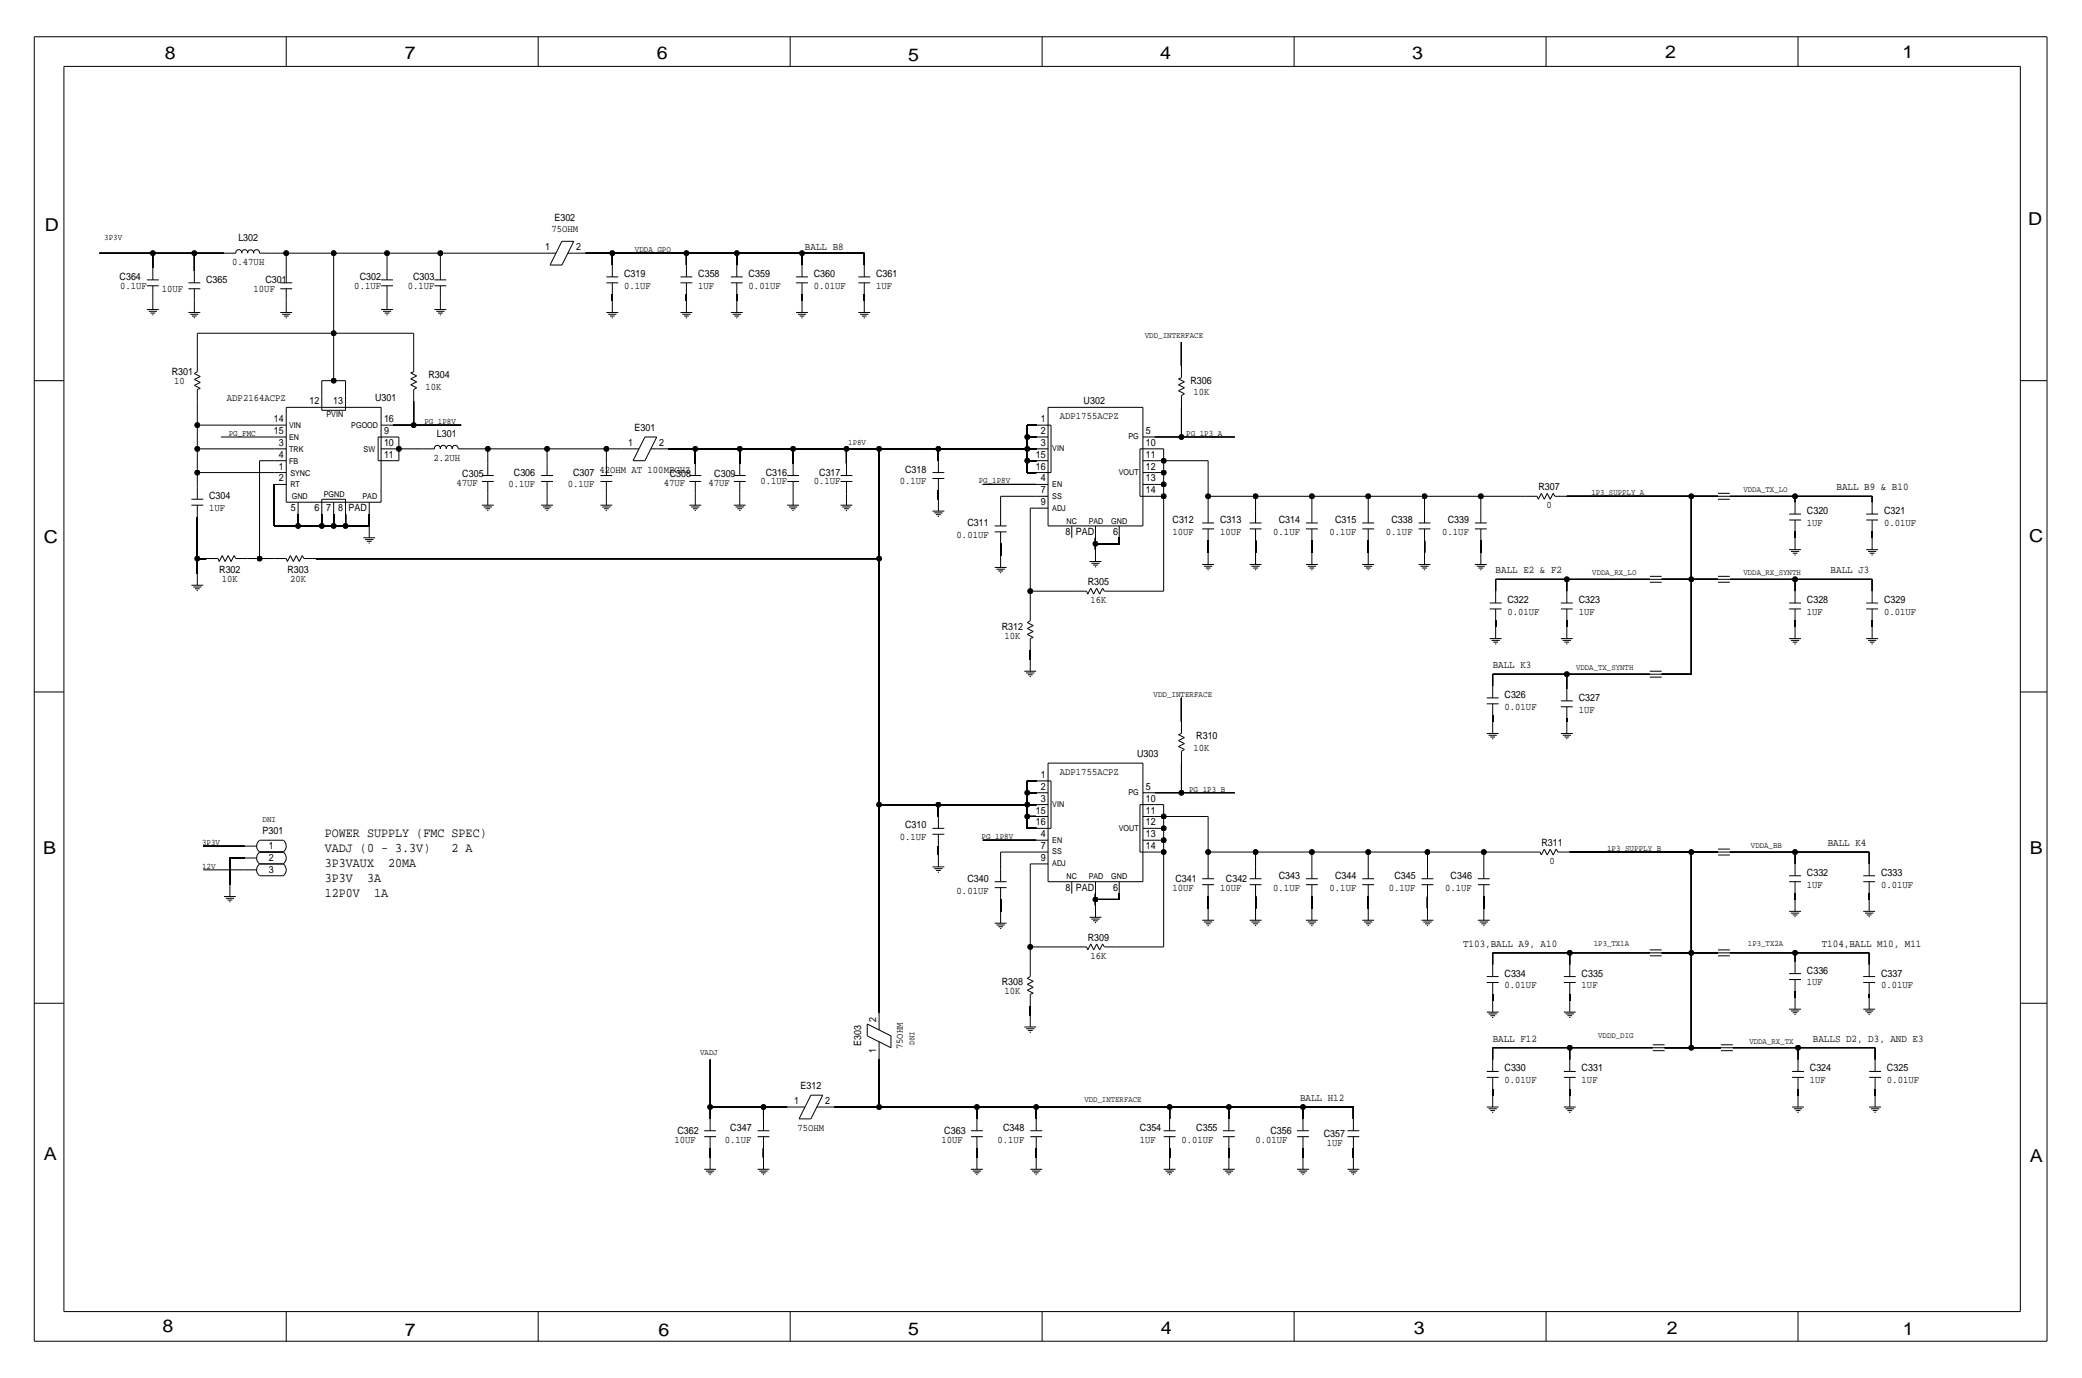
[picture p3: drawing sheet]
<svg xmlns="http://www.w3.org/2000/svg" width="892mm" height="590mm" viewBox="0 0 892 590" stroke-linecap="round" stroke-linejoin="round" font-family="sans-serif">
<!-- layer: Nets -->
<g fill="none" stroke="#000" stroke-width=".43">
<path d="M42.6 108.5h22.9zM65.5 108.5v6.3zM65.5 108.5h17.8zM83.3 108.5v7.6zM83.3 108.5h12.7zM116.3 108.5h6.3zM122.6 108.5v7.6zM122.6 108.5h20.4zM143 108.5h22.8zM143 108.5v34.2zM165.8 108.5v6.3zM165.8 108.5h22.9z"/>
<path d="M188.7 108.5v6.3zM188.7 108.5h41.9zM250.9 108.5h11.4zM262.3 108.5v5zM262.3 108.5h31.8zM294.1 108.5v5zM294.1 108.5h21.6zM315.7 108.5v5zM315.7 108.5h27.9zM343.6 108.5v5zM343.6 108.5h26.7zM370.3 108.5v5z"/>
<path d="M262.3 126.2v2.6zM294.1 126.2v2.6zM315.7 126.2v2.6zM343.6 126.2v2.6zM370.3 126.2v2.6zM84.5 142.7v11.5zM84.5 142.7h58.5zM143 142.8v20.3zM143 142.7h34.2zM177.2 142.8v11.4zM506.2 146.6v10.1zM84.5 172v10.1z"/>
<path d="M137.9 163.1v6.3zM137.9 163.1h5zM143 163.1h5zM148 163.1v6.3zM177.2 172v10.1zM506.2 174.5v12.7zM84.5 182.1h33zM84.5 182.1v10.2zM84.5 192.3v10.1zM84.5 192.3h33.1zM94.7 187.2h22.8zM111.2 197.4v41.9z"/>
<path d="M111.2 197.4h6.4zM168.4 182.1h8.8zM168.4 197.4h2.5zM168.4 192.3h2.5zM168.4 187.2h2.5zM170.9 192.3v5.1zM170.9 192.3h10.1zM170.9 187.2v5.1zM177.2 182.1h20.4zM201.4 192.3h7.6zM209 192.3v6.3zM209 192.3h25.4z"/>
<path d="M234.4 192.3v6.3zM234.4 192.3h25.4zM259.8 192.3v6.3zM259.8 192.3h6.3zM286.5 192.3h11.4zM297.9 192.3v6.3zM297.9 192.3h19zM316.9 192.3v6.3zM316.9 192.3h22.9zM339.8 192.3v6.3zM339.8 192.3h22.9zM362.7 192.3v6.3z"/>
<path d="M362.7 192.3h13.9zM376.6 192.3v47zM376.6 192.3h25.4zM402 192.3v5.1zM402 192.3h38.1zM440.1 187.2h3.8zM440.1 182.1v5.1zM440.1 197.4v5zM440.1 192.3v5.1zM440.1 187.2v5.1zM440.1 182.1h3.8zM440.1 197.4h3.8z"/>
<path d="M440.1 192.3h3.8zM494.7 192.3h3.8zM494.7 187.2h11.5zM494.7 197.4h3.9zM498.6 197.4v5zM498.6 192.3v5.1zM498.6 197.4h19zM506.2 187.2h22.8zM517.6 197.4v15.2zM84.5 202.4v6.4zM84.5 202.4h33.1zM117.6 207.5v17.8z"/>
<path d="M402 210.1v3.8zM421.1 207.5h22.8zM428.7 212.6v7.6zM428.7 212.6h15.2zM440.1 202.4h3.8zM441.4 217.7h2.5zM441.4 217.7v35.5zM494.7 212.6h3.9zM494.7 207.5h3.9zM494.7 202.4h3.9zM498.6 212.6v40.6zM498.6 207.5v5.1z"/>
<path d="M498.6 202.4v5.1zM517.6 212.6v6.3zM517.6 212.6h20.3zM537.9 212.6v6.3zM537.9 212.6h24.1zM562.1 212.6v6.3zM562.1 212.6h24.1zM586.2 212.6v6.3zM586.2 212.6h24.1zM610.3 212.6v6.3zM610.3 212.6h24.1zM634.4 212.6v6.3z"/>
<path d="M634.4 212.6h19.1zM671.3 212.6h53.3zM724.6 212.6v35.6zM724.6 212.6h11.4zM741.1 212.6h28zM769.1 212.6v2.5zM769.1 212.6h33zM802.1 212.6v2.5zM84.5 239.3v6.3zM84.5 221.5v17.8zM84.5 239.3h3.8zM106.1 239.3h5.1z"/>
<path d="M111.2 239.3h6.4zM117.6 225.3h10.1zM127.7 220.2v5.1zM127.7 225.3h10.2zM135.3 239.3h241.3zM137.9 220.2v5.1zM137.9 225.3h5zM143 220.2v5.1zM143 225.3h5zM148 220.2v5.1zM148 225.3h10.2zM158.2 220.2v5.1z"/>
<path d="M376.6 239.3v105.4zM428.7 232.9v5.1zM469.3 232.9v2.6zM469.3 230.4v2.5zM469.3 232.9h10.2zM479.5 230.4v2.5zM517.6 231.6v5.1zM537.9 231.6v5.1zM562.1 231.6v5.1zM586.2 231.6v5.1zM610.3 231.6v5.1zM634.4 231.6v5.1z"/>
<path d="M769.1 227.8v2.6zM802.1 227.8v2.6zM441.4 253.2v7.7zM441.4 253.2h19.1zM478.2 253.2h20.3zM640.8 248.2v5zM640.8 248.2h30.5zM671.3 248.2v5zM671.3 248.2h35.5zM711.9 248.2h12.7zM724.6 248.2v40.6zM724.6 248.2h11.4z"/>
<path d="M741.1 248.2h28zM769.1 248.2v5zM769.1 248.2h33zM802.1 248.2v5zM441.4 278.6v3.8zM640.8 265.9v2.6zM671.3 265.9v2.6zM769.1 265.9v2.6zM802.1 265.9v2.6zM506.2 299v10.1zM639.5 288.8v5.1zM639.5 288.8h31.8z"/>
<path d="M671.3 288.8v6.3zM671.3 288.8h35.5zM711.9 288.8h12.7zM639.5 306.6v2.5zM671.3 307.9v1.2zM440.1 339.6h3.8zM440.1 334.5v5.1zM440.1 339.6v5.1zM440.1 334.5h3.8zM494.7 339.6h11.5zM506.2 326.9v12.7zM506.2 339.6h22.8z"/>
<path d="M376.6 344.7v88.9zM376.6 344.7h25.4zM402 344.7v5.1zM402 344.7h38.1zM421.1 359.9h22.8zM440.1 344.7v5.1zM440.1 349.8v5zM440.1 344.7h3.8zM440.1 349.8h3.8zM440.1 354.8h3.8zM494.7 344.7h3.8zM494.7 349.8h3.9z"/>
<path d="M494.7 354.8h3.9zM494.7 359.9h3.9zM498.6 344.7v5.1zM498.6 349.8h19zM498.6 349.8v5zM498.6 354.8v5.1zM498.6 359.9v5.1zM517.6 349.8v15.2zM87.1 362.5h17.7zM87.1 372.6h17.8zM98.5 367.5v11.5zM98.5 367.5h6.4z"/>
<path d="M402 362.5v3.8zM428.7 365v7.6zM428.7 365h15.2zM441.4 370.1h2.5zM441.4 370.1v35.5zM494.7 365h3.9zM498.6 365v40.6zM517.6 365v6.3zM517.6 365h20.3zM537.9 365v6.3zM537.9 365h24.1zM562.1 365v6.3z"/>
<path d="M562.1 365h24.1zM586.2 365v6.3zM586.2 365h25.4zM611.6 365v6.3zM611.6 365h24.1zM635.7 365v6.3zM635.7 365h19.1zM672.5 365h52.1zM724.6 365v43.2zM724.6 365h11.4zM741.1 365h28zM769.1 365v5.1z"/>
<path d="M769.1 365h31.7zM800.8 365v5.1zM428.7 385.3v5.1zM469.3 385.3v2.6zM469.3 382.8v2.5zM469.3 385.3h10.2zM479.5 382.8v2.5zM517.6 384v5.1zM537.9 384v5.1zM562.1 384v5.1zM586.2 384v5.1zM611.6 384v5.1z"/>
<path d="M635.7 384v5.1zM769.1 382.8v2.5zM800.8 382.8v2.5zM441.4 405.6v7.7zM441.4 405.6h19.1zM478.2 405.6h20.3zM639.5 408.2v5.1zM639.5 408.2h33zM672.5 408.2v5.1zM672.5 408.2h34.3zM711.9 408.2h12.7zM724.6 408.2v40.6z"/>
<path d="M724.6 408.2h11.4zM741.1 408.2h28zM769.1 408.2v3.8zM769.1 408.2h31.7zM800.8 408.2v5.1zM441.4 431v3.8zM639.5 426v2.5zM672.5 426v2.5zM769.1 424.7v2.5zM800.8 426v1.2zM304.2 453.9v20.3zM376.6 453.9v20.3z"/>
<path d="M639.5 448.8v5.1zM639.5 448.8h33zM672.5 448.8v5.1zM672.5 448.8h35.6zM713.2 448.8h11.4zM724.6 448.8h12.7zM742.4 448.8h27.9zM770.3 448.8v5.1zM770.3 448.8h33.1zM803.4 448.8v5.1zM304.2 474.2v5.1zM304.2 474.2h22.9z"/>
<path d="M327.1 474.2v5.1zM327.1 474.2h10.2zM357.6 474.2h19zM376.6 474.2h41.9zM418.5 474.2v5.1zM418.5 474.2h25.4zM443.9 474.2v5.1zM443.9 474.2h57.2zM501.1 474.2v5.1zM501.1 474.2h25.4zM526.5 474.2v5.1zM526.5 474.2h31.7z"/>
<path d="M558.2 474.2v5.1zM558.2 474.2h21.6zM579.8 474.2v5.1zM639.5 466.6v2.5zM672.5 466.6v2.5zM770.3 466.6v2.5zM803.4 466.6v2.5zM304.2 492v3.8zM327.1 492v3.8zM418.5 492v3.8zM443.9 492v3.8zM501.1 492v3.8z"/>
<path d="M526.5 492v3.8zM558.2 492v3.8zM579.8 492v3.8z"/>
</g>
<g fill="#000" stroke="#000" stroke-width=".43">
<circle cx="65.5" cy="108.5" r="1.07"/>
<circle cx="83.3" cy="108.5" r="1.07"/>
<circle cx="122.6" cy="108.5" r="1.07"/>
<circle cx="143" cy="108.5" r="1.07"/>
<circle cx="165.8" cy="108.5" r="1.07"/>
<circle cx="188.7" cy="108.5" r="1.07"/>
<circle cx="262.3" cy="108.5" r="1.07"/>
<circle cx="294.1" cy="108.5" r="1.07"/>
<circle cx="315.7" cy="108.5" r="1.07"/>
<circle cx="343.6" cy="108.5" r="1.07"/>
<circle cx="143" cy="142.7" r="1.07"/>
<circle cx="143" cy="163.1" r="1.07"/>
<circle cx="84.5" cy="182.1" r="1.07"/>
<circle cx="84.5" cy="192.3" r="1.07"/>
<circle cx="170.9" cy="192.3" r="1.07"/>
<circle cx="177.2" cy="182.1" r="1.07"/>
<circle cx="209" cy="192.3" r="1.07"/>
<circle cx="234.4" cy="192.3" r="1.07"/>
<circle cx="259.8" cy="192.3" r="1.07"/>
<circle cx="297.9" cy="192.3" r="1.07"/>
<circle cx="316.9" cy="192.3" r="1.07"/>
<circle cx="339.8" cy="192.3" r="1.07"/>
<circle cx="362.7" cy="192.3" r="1.07"/>
<circle cx="376.6" cy="192.3" r="1.07"/>
<circle cx="402" cy="192.3" r="1.07"/>
<circle cx="440.1" cy="187.2" r="1.07"/>
<circle cx="440.1" cy="197.4" r="1.07"/>
<circle cx="440.1" cy="192.3" r="1.07"/>
<circle cx="498.6" cy="197.4" r="1.07"/>
<circle cx="506.2" cy="187.2" r="1.07"/>
<circle cx="84.5" cy="202.4" r="1.07"/>
<circle cx="498.6" cy="212.6" r="1.07"/>
<circle cx="498.6" cy="202.4" r="1.07"/>
<circle cx="498.6" cy="207.5" r="1.07"/>
<circle cx="517.6" cy="212.6" r="1.07"/>
<circle cx="537.9" cy="212.6" r="1.07"/>
<circle cx="562.1" cy="212.6" r="1.07"/>
<circle cx="586.2" cy="212.6" r="1.07"/>
<circle cx="610.3" cy="212.6" r="1.07"/>
<circle cx="634.4" cy="212.6" r="1.07"/>
<circle cx="724.6" cy="212.6" r="1.07"/>
<circle cx="769.1" cy="212.6" r="1.07"/>
<circle cx="84.5" cy="239.3" r="1.07"/>
<circle cx="111.2" cy="239.3" r="1.07"/>
<circle cx="127.7" cy="225.3" r="1.07"/>
<circle cx="137.9" cy="225.3" r="1.07"/>
<circle cx="143" cy="225.3" r="1.07"/>
<circle cx="148" cy="225.3" r="1.07"/>
<circle cx="376.6" cy="239.3" r="1.07"/>
<circle cx="469.3" cy="232.9" r="1.07"/>
<circle cx="441.4" cy="253.2" r="1.07"/>
<circle cx="671.3" cy="248.2" r="1.07"/>
<circle cx="724.6" cy="248.2" r="1.07"/>
<circle cx="769.1" cy="248.2" r="1.07"/>
<circle cx="671.3" cy="288.8" r="1.07"/>
<circle cx="440.1" cy="339.6" r="1.07"/>
<circle cx="506.2" cy="339.6" r="1.07"/>
<circle cx="376.6" cy="344.7" r="1.07"/>
<circle cx="402" cy="344.7" r="1.07"/>
<circle cx="440.1" cy="349.8" r="1.07"/>
<circle cx="440.1" cy="344.7" r="1.07"/>
<circle cx="498.6" cy="349.8" r="1.07"/>
<circle cx="498.6" cy="359.9" r="1.07"/>
<circle cx="498.6" cy="354.8" r="1.07"/>
<circle cx="498.6" cy="365" r="1.07"/>
<circle cx="517.6" cy="365" r="1.07"/>
<circle cx="537.9" cy="365" r="1.07"/>
<circle cx="562.1" cy="365" r="1.07"/>
<circle cx="586.2" cy="365" r="1.07"/>
<circle cx="611.6" cy="365" r="1.07"/>
<circle cx="635.7" cy="365" r="1.07"/>
<circle cx="724.6" cy="365" r="1.07"/>
<circle cx="769.1" cy="365" r="1.07"/>
<circle cx="469.3" cy="385.3" r="1.07"/>
<circle cx="441.4" cy="405.6" r="1.07"/>
<circle cx="672.5" cy="408.2" r="1.07"/>
<circle cx="724.6" cy="408.2" r="1.07"/>
<circle cx="769.1" cy="408.2" r="1.07"/>
<circle cx="672.5" cy="448.8" r="1.07"/>
<circle cx="724.6" cy="448.8" r="1.07"/>
<circle cx="770.3" cy="448.8" r="1.07"/>
<circle cx="304.2" cy="474.2" r="1.07"/>
<circle cx="327.1" cy="474.2" r="1.07"/>
<circle cx="376.6" cy="474.2" r="1.07"/>
<circle cx="418.5" cy="474.2" r="1.07"/>
<circle cx="443.9" cy="474.2" r="1.07"/>
<circle cx="501.1" cy="474.2" r="1.07"/>
<circle cx="526.5" cy="474.2" r="1.07"/>
<circle cx="558.2" cy="474.2" r="1.07"/>
</g>
<!-- layer: Components -->
<g fill="none" stroke="#000" stroke-width=".43">
<path d="M62.9 119.9h5.1zM65.5 114.8v5.1zM83.3 116.1v5.1zM96 108.5h5zM106.1 108.4a1.26 1.26 0 0 0-1.3-1.4 1.26 1.26 0 0 0-1.2 1.5 1.29 1.29 0 0 0-1.3-1.5 1.29 1.29 0 0 0-1.3 1.5M106.1 108.5a1.26 1.26 0 0 1 1.3-1.5 1.26 1.26 0 0 1 1.2 1.5 1.29 1.29 0 0 1 1.3-1.6 1.29 1.29 0 0 1 1.3 1.6M111.2 108.5h5.1zM122.6 116.1v5.1zM163.3 119.9h5zM165.8 114.8v5.1zM186.1 119.9h5.1zM188.7 114.8v5.1z"/>
<path d="M230.6 108.5h5.1zM235.7 108.5h2.5zM235.7 113.5h5zM240.7 103.4l-5 10.1zM240.7 103.4h5.1zM243.3 108.5h2.5zM245.8 103.4l-5.1 10.1zM245.8 108.5h5.1zM259.8 118.6h5.1zM262.3 113.5v5.1zM291.5 118.6h5.1zM294.1 113.5v5.1z"/>
<path d="M313.1 118.6h5.1zM315.7 113.5v5.1zM341.1 118.6h5.1zM343.6 113.5v5.1zM367.7 118.6h5.1zM370.3 113.5v5.1zM62.9 132.6h5.1zM62.9 122.4h5.1zM63.7 133.3h3.6zM64.5 134.1h2zM65.2 134.9h.5zM65.5 127.5v5.1z"/>
<path d="M65.5 122.4v5.1zM80.7 133.9h5.1zM80.7 121.2h5.1zM80.7 123.7h5.1zM81.5 134.6h3.5zM82.2 135.4h2.1zM83 136.1h.5zM83.3 128.8v5.1zM83.3 123.7v5.1zM120.1 133.9h5.1zM120.1 121.2h5.1zM120.1 123.7h5.1z"/>
<path d="M120.9 134.6h3.5zM121.6 135.4h2zM122.4 136.1h.5zM122.6 128.8v5.1zM122.6 123.7v5.1zM163.3 132.6h5zM163.3 122.4h5zM164 133.3h3.6zM164.8 134.1h2zM165.6 134.9h.5zM165.8 127.5v5.1zM165.8 122.4v5.1z"/>
<path d="M186.1 132.6h5.1zM186.1 122.4h5.1zM186.9 133.3h3.5zM187.7 134.1h2zM188.4 134.9h.5zM188.7 127.5v5.1zM188.7 122.4v5.1zM259.8 133.9h5.1zM259.8 121.2h5.1zM260.6 134.6h3.5zM261.3 135.4h2zM262.1 136.1h.5z"/>
<path d="M262.3 121.2v5zM262.3 128.8v5.1zM291.5 133.9h5.1zM291.5 121.2h5.1zM292.3 134.6h3.6zM293.1 135.4h2zM293.8 136.1h.5zM294.1 128.8v5.1zM294.1 121.2v5zM313.1 133.9h5.1zM313.1 121.2h5.1zM313.9 134.6h3.5z"/>
<path d="M314.7 135.4h2zM315.4 136.1h.5zM315.7 128.8v5.1zM315.7 121.2v5zM341.1 133.9h5zM341.1 121.2h5.1zM341.8 134.6h3.6zM342.6 135.4h2zM343.4 136.1h.5zM343.6 128.8v5.1zM343.6 121.2v5zM367.7 133.9h5.1z"/>
<path d="M367.7 121.2h5.1zM368.5 134.6h3.6zM369.3 135.4h2zM370 136.1h.5zM370.3 128.8v5.1zM370.3 121.2v5zM84.5 154.2v5.1zM176 159.8l2.5 1.2zM176 159.8l1.2-.5zM177.2 154.2v5.1zM506.2 156.7v5.1zM83.3 160l1.2-.7z"/>
<path d="M83.3 162.6l2.5-1.3zM83.3 165.1l2.5-1.3zM83.3 160l2.5 1.3zM83.3 162.6l2.5 1.2zM83.3 165.1l2.5 1.3zM84.5 166.9v5.1zM84.5 166.9l1.3-.5zM122.6 174.5h40.7zM122.6 174.5v40.6zM137.9 169.4v5.1zM137.9 175.8h10.1zM137.9 174.5v1.3z"/>
<path d="M148 169.4v5.1zM148 174.5v1.3zM163.3 174.5v40.6zM176 164.8l2.5 1.3zM176 162.3l2.5 1.3zM176 164.8l2.5-1.2zM176 162.3l2.5-1.3zM177.2 166.9v5.1zM177.2 166.9l1.3-.8zM449 174.5v50.8zM449 174.5h40.7zM489.7 174.5v50.8z"/>
<path d="M504.9 167.4l2.5 1.3zM504.9 164.8l2.5 1.3zM504.9 162.3l2.5 1.3zM504.9 162.3l1.3-.5zM504.9 167.4l2.5-1.3zM504.9 164.8l2.5-1.2zM506.2 169.4v5.1zM506.2 169.4l1.2-.7zM117.6 197.4h5zM117.6 192.3h5zM117.6 187.2h5zM117.6 182.1h5z"/>
<path d="M162 197.4h1.3zM162 187.2v10.2zM162 187.2h1.3zM163.3 197.4h5.1zM163.3 192.3h5.1zM163.3 187.2h5.1zM163.3 182.1h5.1zM181.1 192.3h5zM186.1 192.3a1.29 1.29 0 0 1 1.3-1.5 1.29 1.29 0 0 1 1.3 1.5 1.29 1.29 0 0 1 1.2-1.5 1.29 1.29 0 0 1 1.3 1.5 1.26 1.26 0 0 1 1.3-1.5 1.26 1.26 0 0 1 1.2 1.5M196.2 192.3a1.27 1.27 0 0 0-1.2-1.5 1.27 1.27 0 0 0-1.2 1.5M196.3 192.3h5.1zM209 198.6v5.1z"/>
<path d="M234.4 198.6v5.1zM259.8 198.6v5.1zM266.1 192.3h5.1zM271.2 192.3h2.6zM271.2 197.4h5.1zM276.3 187.2l-5.1 10.2zM276.3 187.2h5.1zM278.8 192.3h2.6zM281.4 187.2l-5.1 10.2zM281.4 192.3h5.1zM297.9 198.6v5.1zM316.9 198.6v5.1z"/>
<path d="M339.8 198.6v5.1zM362.7 198.6v5.1zM402 197.4v5zM443.9 197.4h5.1zM443.9 192.3h5.1zM443.9 187.2h5.1zM443.9 182.1h5.1zM449 182.1h1.3zM450.3 182.1v20.3zM488.4 192.3v20.3zM488.4 192.3h1.3zM489.7 197.4h5z"/>
<path d="M489.7 192.3h5zM489.7 187.2h5zM82 213.9h5.1zM82 216.4h5.1zM84.5 216.4v5.1zM84.5 208.8v5.1zM117.6 202.4h5zM117.6 207.5h5zM122.6 215.1h40.7zM127.7 215.1v5.1zM137.9 215.1v5.1zM137.9 213.9h10.1z"/>
<path d="M137.9 213.9v1.2zM143 215.1v5.1zM148 215.1v5.1zM148 213.9v1.2zM158.2 215.1v5.1zM206.5 216.4h5zM206.5 206.2h5zM206.5 203.7h5zM207.2 217.2h3.6zM208 217.9h2zM208.7 218.7h.5zM209 211.3v5.1z"/>
<path d="M209 206.3v5zM231.9 216.4h5zM231.9 203.7h5zM231.9 206.2h5zM232.6 217.2h3.6zM233.4 217.9h2zM234.1 218.7h.5zM234.4 211.3v5.1zM234.4 206.3v5zM257.3 216.4h5zM257.3 203.7h5zM257.3 206.2h5z"/>
<path d="M258 217.2h3.6zM258.8 217.9h2zM259.5 218.7h.5zM259.8 211.3v5.1zM259.8 206.3v5zM295.4 216.4h5zM295.4 206.2h5zM295.4 203.7h5zM296.1 217.2h3.6zM296.9 217.9h2zM297.6 218.7h.5zM297.9 211.3v5.1z"/>
<path d="M297.9 206.3v5zM314.4 216.4h5.1zM314.4 206.2h5.1zM314.4 203.7h5.1zM315.2 217.2h3.5zM315.9 217.9h2.1zM316.7 218.7h.5zM316.9 211.3v5.1zM316.9 206.3v5zM337.3 216.4h5zM337.3 203.7h5zM337.3 206.2h5z"/>
<path d="M338 217.2h3.6zM338.8 217.9h2zM339.5 218.7h.6zM339.8 211.3v5.1zM339.8 206.3v5zM360.1 216.4h5.1zM360.1 203.7h5.1zM360.1 206.2h5.1zM360.9 217.2h3.5zM361.6 217.9h2.1zM362.4 218.7h.5zM362.7 211.3v5.1z"/>
<path d="M362.7 206.3v5zM399.5 218.9h5.1zM399.5 202.4h5.1zM399.5 205h5.1zM400.3 219.7h3.5zM402 213.9v5zM402 205v5.1zM443.9 217.7h5.1zM443.9 212.6h5.1zM443.9 207.5h5.1zM443.9 202.4h5.1zM449 202.4h1.3z"/>
<path d="M488.4 212.6h1.3zM489.7 212.6h5zM489.7 207.5h5zM489.7 202.4h5zM517.6 218.9v5.1zM537.9 218.9v5.1zM562.1 218.9v5.1zM586.2 218.9v5.1zM610.3 218.9v5.1zM634.4 218.9v5.1zM653.5 212.6h5.1zM658.6 212.6l.5 1.3z"/>
<path d="M660.3 211.3l-1.2 2.6zM660.4 211.3l1.2 2.6zM662.9 211.3l-1.3 2.6zM662.9 211.3l1.3 2.6zM665.4 211.3l-1.2 2.6zM665.4 211.3l.8 1.3zM666.2 212.6h5.1zM736 212.6h5.1zM736 211.3h5.1zM736 213.9h5.1zM769.1 215.1v5.1zM802.1 215.1v5.1z"/>
<path d="M88.3 239.3h5.1zM93.4 239.3l.5 1.2zM95.2 238l-1.3 2.5zM95.2 238l1.3 2.5zM97.7 238l-1.2 2.5zM97.7 238l1.3 2.5zM100.3 238l-1.3 2.5zM100.3 238l.7 1.3zM101 239.3h5.1zM117.6 239.3h5zM122.6 239.3l.5 1.2zM124.4 238l-1.3 2.5z"/>
<path d="M124.4 238l1.3 2.5zM126.9 238l-1.2 2.5zM126.9 238l1.3 2.5zM129.5 238l-1.3 2.5zM129.5 238l.8 1.3zM130.3 239.3h5zM155.7 230.4h5zM156.4 231.1h3.6zM157.2 231.9h2zM157.9 232.7h.5zM158.2 225.3v5.1zM401 220.5h2z"/>
<path d="M401.8 221.2h.5zM426.2 225.3h5zM426.2 227.8h5zM428.7 227.8v5.1zM428.7 220.2v5.1zM428.7 238v5.1zM449 225.3h40.7zM459.2 225.3v5.1zM469.3 225.3v5.1zM469.3 235.5v5zM479.5 225.3v5.1zM515.1 224h5z"/>
<path d="M515.1 226.6h5zM517.6 226.6v5zM517.6 236.7v5.1zM535.4 224h5.1zM535.4 226.6h5.1zM537.9 226.6v5zM537.9 236.7v5.1zM559.5 224h5.1zM559.5 226.6h5.1zM562.1 226.6v5zM562.1 236.7v5.1zM583.6 224h5.1z"/>
<path d="M583.6 226.6h5.1zM586.2 226.6v5zM586.2 236.7v5.1zM607.8 224h5zM607.8 226.6h5zM610.3 236.7v5.1zM610.3 226.6v5zM631.9 224h5.1zM631.9 226.6h5.1zM634.4 236.7v5.1zM634.4 226.6v5zM766.5 235.5h5.1z"/>
<path d="M766.5 220.2h5.1zM766.5 222.8h5.1zM767.3 236.2h3.5zM768 237h2.1zM768.8 237.7h.5zM769.1 222.8v5zM769.1 230.4v5.1zM799.5 235.5h5.1zM799.5 220.2h5.1zM799.5 222.8h5.1zM800.3 236.2h3.6zM801.1 237h2z"/>
<path d="M801.8 237.7h.5zM802.1 222.8v5zM802.1 230.4v5.1zM82 250.7h5.1zM82.8 251.5h3.5zM83.5 252.2h2zM84.3 253h.5zM84.5 245.6v5.1zM426.2 243.1h5zM426.9 243.8h3.6zM427.7 244.6h2zM428.4 245.4h.6z"/>
<path d="M460.5 253.2h5zM465.5 253.2l.5 1.3zM466.8 240.5h5.1zM467.3 252l-1.3 2.5zM467.3 252l1.3 2.5zM467.6 241.3h3.5zM468.3 242.1h2.1zM469.1 242.8h.5zM469.8 252l-1.2 2.5zM469.9 252l1.2 2.5zM472.4 252l-1.3 2.5zM472.4 252l.8 1.2z"/>
<path d="M473.2 253.2h5zM515.1 241.8h5zM515.8 242.6h3.6zM516.6 243.3h2zM517.3 244.1h.6zM535.4 241.8h5.1zM536.1 242.6h3.6zM536.9 243.3h2zM537.7 244.1h.5zM559.5 241.8h5.1zM560.3 242.6h3.5zM561 243.3h2.1z"/>
<path d="M561.8 244.1h.5zM583.6 241.8h5.1zM584.4 242.6h3.6zM585.2 243.3h2zM585.9 244.1h.5zM607.8 241.8h5zM608.5 242.6h3.6zM609.3 243.3h2zM610.1 244.1h.5zM631.9 241.8h5.1zM632.7 242.6h3.5zM633.4 243.3h2.1z"/>
<path d="M634.2 244.1h.5zM638.3 258.3h5zM640.8 253.2v5.1zM668.7 258.3h5.1zM671.3 253.2v5.1zM706.8 248.2h5.1zM706.8 246.9h5.1zM706.8 249.4h5.1zM736 248.2h5.1zM736 246.9h5.1zM736 249.4h5.1zM766.5 258.3h5.1z"/>
<path d="M769.1 253.2v5.1zM799.5 258.3h5.1zM802.1 253.2v5.1zM440.1 266.7l1.3-.8zM440.1 269.2l2.6-1.2zM440.1 271.8l2.6-1.3zM440.1 266.7l2.6 1.3zM440.1 269.2l2.6 1.3zM440.1 271.8l2.6 1.2zM441.4 260.9v5zM441.4 273.6v5zM441.4 273.6l1.3-.5z"/>
<path d="M638.3 273.6h5zM638.3 260.9h5zM639 274.3h3.6zM639.8 275.1h2zM640.5 275.8h.5zM640.8 260.9v5zM640.8 268.5v5.1zM668.7 273.6h5.1zM668.7 260.9h5.1zM669.5 274.3h3.6zM670.3 275.1h2zM671 275.8h.5z"/>
<path d="M671.3 260.9v5zM671.3 268.5v5.1zM766.5 273.6h5.1zM766.5 260.9h5.1zM767.3 274.3h3.5zM768 275.1h2.1zM768.8 275.8h.5zM769.1 260.9v5zM769.1 268.5v5.1zM799.5 273.6h5.1zM799.5 260.9h5.1zM800.3 274.3h3.6z"/>
<path d="M801.1 275.1h2zM801.8 275.8h.5zM802.1 260.9v5zM802.1 268.5v5.1zM438.9 287.5h5zM439.6 288.3h3.6zM440.4 289.1h2zM441.1 289.8h.6zM441.4 282.4v5.1zM637 299h5.1zM639.5 293.9v5.1zM671.3 295.1v5.1z"/>
<path d="M706.8 288.8h5.1zM706.8 287.5h5.1zM706.8 290.1h5.1zM504.9 319.8l2.5 1.3zM504.9 317.2l2.5 1.3zM504.9 314.7l2.5 1.3zM504.9 314.7l1.3-.5zM504.9 319.8l2.5-1.3zM504.9 317.2l2.5-1.2zM506.2 309.1v5.1zM637 314.2h5.1zM637 301.5h5.1z"/>
<path d="M637.7 315h3.6zM638.5 315.7h2zM639.3 316.5h.5zM639.5 301.5v5.1zM639.5 309.1v5.1zM668.7 314.2h5.1zM668.7 300.2h5.1zM668.7 302.8h5.1zM669.5 315h3.6zM670.3 315.7h2zM671 316.5h.5zM671.3 302.8v5z"/>
<path d="M671.3 309.1v5.1zM443.9 339.6h5.1zM443.9 334.5h5.1zM449 334.5h1.3zM449 326.9v50.8zM449 326.9h40.7zM450.3 334.5v20.3zM489.7 326.9v50.8zM489.7 339.6h5zM506.2 321.8v5.1zM506.2 321.8l1.2-.7zM111.2 360h-.1a3.2 3.2 0 0 0 .1 5l-.1 .1a3.1 3.1 0 0 0 .1 5"/>
<path d="M111.2 359.9h10.2zM121.4 359.9a3.2 3.2 0 0 1 0 5.1 3.2 3.2 0 0 1 0 5.1M399.5 354.8h5.1zM399.5 357.4h5.1zM402 357.4v5.1zM402 349.8v5zM443.9 359.9h5.1zM443.9 354.8h5.1zM443.9 349.8h5.1zM443.9 344.7h5.1zM449 354.8h1.3zM488.4 344.7v20.3z"/>
<path d="M488.4 344.7h1.3zM489.7 359.9h5zM489.7 354.8h5zM489.7 349.8h5zM489.7 344.7h5zM98.5 379v5zM104.9 372.6h5zM104.9 367.5h5zM104.9 362.5h5zM111.2 370.1l-.1 .1a3.1 3.1 0 0 0 .1 5M111.2 365h10.2zM111.2 375.2h10.2z"/>
<path d="M111.2 370.1h10.2zM121.4 370.1a3.2 3.2 0 0 1 0 5.1M399.5 371.3h5.1zM400.3 372.1h3.5zM401 372.9h2zM401.8 373.6h.5zM402 366.3v5zM426.2 377.7h5zM428.7 372.6v5.1zM443.9 370.1h5.1zM443.9 365h5.1zM449 377.7h40.7z"/>
<path d="M459.2 377.7v5.1zM469.3 377.7v5.1zM479.5 377.7v5.1zM488.4 365h1.3zM489.7 365h5zM515.1 376.4h5zM515.1 379h5zM517.6 379v5zM517.6 371.3v5.1zM535.4 376.4h5.1zM535.4 379h5.1zM537.9 379v5z"/>
<path d="M537.9 371.3v5.1zM559.5 376.4h5.1zM559.5 379h5.1zM562.1 379v5zM562.1 371.3v5.1zM583.6 376.4h5.1zM583.6 379h5.1zM586.2 379v5zM586.2 371.3v5.1zM609 376.4h5.1zM609 379h5.1zM611.6 379v5z"/>
<path d="M611.6 371.3v5.1zM633.2 376.4h5zM633.2 379h5zM635.7 379v5zM635.7 371.3v5.1zM654.8 365h5zM659.8 365l.6 1.3zM661.6 363.7l-1.2 2.6zM661.6 363.7l1.3 2.6zM664.2 363.7l-1.3 2.6zM664.2 363.7l1.2 2.6zM666.7 363.7l-1.3 2.6z"/>
<path d="M666.7 363.7l.8 1.3zM667.5 365h5zM736 365h5.1zM736 363.7h5.1zM736 366.3h5.1zM766.5 375.2h5.1zM766.5 377.7h5.1zM769.1 377.7v5.1zM769.1 370.1v5.1zM798.3 375.2h5.1zM798.3 377.7h5.1zM800.8 377.7v5.1z"/>
<path d="M800.8 370.1v5.1zM96 384h5zM96.7 384.8h3.6zM97.5 385.6h2zM98.2 386.3h.6zM426.2 395.5h5zM426.2 380.2h5zM426.9 396.2h3.6zM427.7 397h2zM428.4 397.8h.6zM428.7 390.4v5.1zM428.7 380.2v5.1z"/>
<path d="M466.8 392.9h5.1zM467.6 393.7h3.5zM468.3 394.5h2.1zM469.1 395.2h.5zM469.3 387.9v5zM515.1 394.2h5zM515.8 395h3.6zM516.6 395.7h2zM517.3 396.5h.6zM517.6 389.1v5.1zM535.4 394.2h5.1zM536.1 395h3.6z"/>
<path d="M536.9 395.7h2zM537.7 396.5h.5zM537.9 389.1v5.1zM559.5 394.2h5.1zM560.3 395h3.5zM561 395.7h2.1zM561.8 396.5h.5zM562.1 389.1v5.1zM583.6 394.2h5.1zM584.4 395h3.6zM585.2 395.7h2zM585.9 396.5h.5z"/>
<path d="M586.2 389.1v5.1zM609 394.2h5.1zM609.8 395h3.6zM610.6 395.7h2zM611.3 396.5h.5zM611.6 389.1v5.1zM633.2 394.2h5zM633.9 395h3.6zM634.7 395.7h2zM635.5 396.5h.5zM635.7 389.1v5.1zM766.5 390.4h5.1z"/>
<path d="M767.3 391.2h3.5zM768 391.9h2.1zM768.8 392.7h.5zM769.1 385.3v5.1zM798.3 390.4h5zM799 391.2h3.6zM799.8 391.9h2zM800.6 392.7h.5zM800.8 385.3v5.1zM440.1 419.1l1.3-.8zM440.1 419.1l2.6 1.3zM441.4 413.3v5z"/>
<path d="M460.5 405.6h5zM465.5 405.6l.5 1.3zM467.3 404.4l-1.3 2.5zM467.3 404.4l1.3 2.5zM469.8 404.4l-1.2 2.5zM469.9 404.4l1.2 2.5zM472.4 404.4l-1.3 2.5zM472.4 404.4l.8 1.2zM473.2 405.6h5zM637 418.3h5.1zM639.5 413.3v5zM670 418.3h5.1z"/>
<path d="M672.5 413.3v5zM706.8 408.2h5.1zM706.8 406.9h5.1zM706.8 409.4h5.1zM736 408.2h5.1zM736 406.9h5.1zM736 409.4h5.1zM766.5 417.1h5.1zM766.5 419.6h5.1zM769.1 419.6v5.1zM769.1 412v5.1zM798.3 418.3h5.1z"/>
<path d="M800.8 413.3v5zM371.6 438.7l10.1 5zM371.6 438.7v5zM376.6 433.6v5.1zM376.6 438.7v2.5zM438.9 439.9h5zM440.1 421.6l2.6-1.2zM440.1 424.2l2.6-1.3zM440.1 421.6l2.6 1.3zM440.1 424.2l2.6 1.3zM441.4 426v5zM441.4 426l1.3-.5z"/>
<path d="M441.4 434.8v5.1zM637 433.6h5.1zM637 420.9h5.1zM637.7 434.3h3.6zM638.5 435.1h2zM639.3 435.9h.5zM639.5 420.9v5.1zM639.5 428.5v5.1zM670 433.6h5.1zM670 420.9h5.1zM670.8 434.3h3.5zM671.5 435.1h2.1z"/>
<path d="M672.3 435.9h.5zM672.5 420.9v5.1zM672.5 428.5v5.1zM766.5 432.3h5.1zM767.3 433.1h3.5zM768 433.8h2.1zM768.8 434.6h.5zM769.1 427.2v5.1zM798.3 432.3h5zM798.3 420.9h5.1zM799 433.1h3.6zM799.8 433.8h2z"/>
<path d="M800.6 434.6h.5zM800.8 420.9v5.1zM800.8 427.2v5.1zM371.6 443.7l10.1 5.1zM376.6 448.8v5.1zM376.6 446.3v2.5zM381.7 443.7v5.1zM439.6 440.7h3.6zM440.4 441.5h2zM441.1 442.2h.6zM637 459h5.1zM639.5 453.9v5.1z"/>
<path d="M670 459h5.1zM672.5 453.9v5.1zM708.1 448.8h5.1zM708.1 447.5h5.1zM708.1 450.1h5.1zM737.3 448.8h5.1zM737.3 447.5h5.1zM737.3 450.1h5.1zM767.8 459h5.1zM770.3 453.9v5.1zM800.8 459h5.1zM803.4 453.9v5.1z"/>
<path d="M304.2 479.3v5.1zM327.1 479.3v5.1zM337.3 474.2h5zM342.3 474.2h2.6zM342.3 479.3h5.1zM347.4 469.1l-5.1 10.2zM347.4 469.1h5.1zM350 474.2h2.5zM352.5 469.1l-5.1 10.2zM352.5 474.2h5.1zM418.5 479.3v5.1zM443.9 479.3v5.1z"/>
<path d="M501.1 479.3v5.1zM526.5 479.3v5.1zM558.2 479.3v5.1zM579.8 479.3v5.1zM637 474.2h5.1zM637 461.5h5.1zM637.7 475h3.6zM638.5 475.7h2zM639.3 476.5h.5zM639.5 461.5v5.1zM639.5 469.1v5.1zM670 474.2h5.1z"/>
<path d="M670 461.5h5.1zM670.8 475h3.5zM671.5 475.7h2.1zM672.3 476.5h.5zM672.5 461.5v5.1zM672.5 469.1v5.1zM767.8 474.2h5.1zM767.8 461.5h5.1zM768.6 475h3.5zM769.3 475.7h2zM770.1 476.5h.5zM770.3 461.5v5.1z"/>
<path d="M770.3 469.1v5.1zM800.8 474.2h5.1zM800.8 461.5h5.1zM801.6 475h3.5zM802.3 475.7h2.1zM803.1 476.5h.5zM803.4 461.5v5.1zM803.4 469.1v5.1zM301.7 484.4h5.1zM301.7 486.9h5.1zM304.2 486.9v5.1zM304.2 495.8v5.1z"/>
<path d="M324.6 484.4h5zM324.6 486.9h5zM327.1 486.9v5.1zM327.1 495.8v5.1zM416 484.4h5.1zM416 486.9h5.1zM418.5 486.9v5.1zM418.5 495.8v5.1zM441.4 484.4h5.1zM441.4 486.9h5.1zM443.9 486.9v5.1zM443.9 495.8v5.1z"/>
<path d="M498.6 484.4h5zM498.6 486.9h5zM501.1 495.8v5.1zM501.1 486.9v5.1zM524 484.4h5zM524 486.9h5zM526.5 495.8v5.1zM526.5 486.9v5.1zM555.7 484.4h5.1zM555.7 486.9h5.1zM558.2 495.8v5.1zM558.2 486.9v5.1z"/>
<path d="M577.3 484.4h5.1zM577.3 486.9h5.1zM579.8 495.8v5.1zM579.8 486.9v5.1zM301.7 500.9h5.1zM302.5 501.7h3.5zM303.2 502.4h2.1zM304 503.2h.5zM324.6 500.9h5zM325.3 501.7h3.6zM326.1 502.4h2zM326.8 503.2h.6z"/>
<path d="M416 500.9h5.1zM416.8 501.7h3.5zM417.5 502.4h2.1zM418.3 503.2h.5zM441.4 500.9h5.1zM442.2 501.7h3.5zM442.9 502.4h2.1zM443.7 503.2h.5zM498.6 500.9h5zM499.3 501.7h3.6zM500.1 502.4h2zM500.8 503.2h.5z"/>
<path d="M524 500.9h5zM524.7 501.7h3.6zM525.5 502.4h2zM526.2 503.2h.5zM555.7 500.9h5.1zM556.5 501.7h3.5zM557.2 502.4h2.1zM558 503.2h.5zM577.3 500.9h5.1zM578.1 501.7h3.5zM578.8 502.4h2zM579.6 503.2h.5z"/>
</g>
<!-- layer: Page Border and Title Block -->
<g fill="none" stroke="#000" stroke-width=".43">
<path d="M14.7 15.7v558.8zM14.7 15.7h862.3zM122.6 15.7v12.7zM230.6 15.7v12.7zM338.5 15.7v12.7zM446.5 15.7v12.7zM554.4 15.7v12.7zM662.4 15.7v12.7zM770.3 15.7v12.7zM877 15.7v558.8zM27.4 28.4v533.4zM27.4 28.4h838.2z"/>
<path d="M865.6 28.4v533.4zM14.7 163.1h12.7zM865.6 163.1h11.4zM14.7 296.4h12.7zM865.6 296.4h11.4zM14.7 429.8h12.7zM865.6 429.8h11.4zM14.7 574.5h862.3zM27.4 561.8h838.2zM122.6 561.8v12.7zM230.6 561.8v12.7zM338.5 561.8v12.7z"/>
<path d="M446.5 561.8v12.7zM554.4 561.8v12.7zM662.4 561.8v12.7zM770.3 561.8v12.7z"/>
</g>
<g font-size="7.6">
<text x="70.6" y="25.4">8</text>
<text x="173.4" y="25.4">7</text>
<text x="281.4" y="25.1">6</text>
<text x="389.1" y="26.2">5</text>
<text x="497" y="25.4">4</text>
<text x="605" y="25.1">3</text>
<text x="713.4" y="24.9">2</text>
<text x="815" y="24.9">1</text>
<text x="19.3" y="98.8">D</text>
<text x="868.9" y="96.5">D</text>
<text x="18.8" y="232.7">C</text>
<text x="869.4" y="232.2">C</text>
<text x="869.7" y="365.8">B</text>
<text x="18.5" y="366">B</text>
<text x="18.8" y="496.8">A</text>
<text x="869.6" y="497.6">A</text>
<text x="69.6" y="570.5">8</text>
<text x="173.4" y="572.3">7</text>
<text x="282.2" y="572.3">6</text>
<text x="389.1" y="571.8">5</text>
<text x="497.3" y="571.5">4</text>
<text x="605.8" y="571.2">3</text>
<text x="714.2" y="571.5">2</text>
<text x="815.3" y="572">1</text>
</g>
<g font-size="5.6">
<text x="139.1" y="358.6">POWER SUPPLY (FMC SPEC)</text>
<text x="139.1" y="365">VADJ (0 - 3.3V)</text>
<text x="193.5" y="365">2 A</text>
<text x="139.1" y="371.3">3P3VAUX</text>
<text x="166.3" y="371.3">20MA</text>
<text x="139.1" y="377.7">3P3V</text>
<text x="157.2" y="377.7">3A</text>
<text x="139.1" y="384">12P0V</text>
<text x="160.3" y="384">1A</text>
</g>
<g font-size="4.4">
<text x="344.9" y="107.2">BALL B8</text>
<text x="786.8" y="210.1">BALL B9 &amp; B10</text>
<text x="640.8" y="245.6">BALL E2 &amp; F2</text>
<text x="784.3" y="245.6">BALL J3</text>
<text x="639.5" y="286.3">BALL K3</text>
<text x="783" y="362.5">BALL K4</text>
<text x="626.8" y="405.6">T103,BALL A9, A10</text>
<text x="780.5" y="405.6">T104,BALL M10, M11</text>
<text x="639.5" y="446.3">BALL F12</text>
<text x="776.7" y="446.3">BALLS D2, D3, AND E3</text>
<text x="557" y="471.7">BALL H12</text>
</g>
<g font-size="4.3">
<text x="237.5" y="94.5">E302</text>
<text x="236.3" y="99.6">75OHM</text>
<text x="102.1" y="103.4">L302</text>
<text x="233.5" y="107.2">1</text>
<text x="246.8" y="107.2">2</text>
<text x="99.5" y="113.5">0.47UH</text>
<text x="51.3" y="119.9">C364</text>
<text x="154.1" y="119.9">C302</text>
<text x="177" y="119.9">C303</text>
<text x="267.4" y="118.6">C319</text>
<text x="299.2" y="118.6">C358</text>
<text x="320.8" y="118.6">C359</text>
<text x="348.7" y="118.6">C360</text>
<text x="375.4" y="118.6">C361</text>
<text x="51.5" y="123.7">0.1UF</text>
<text x="69.3" y="125">10UF</text>
<text x="88.3" y="121.1">C365</text>
<text x="108.7" y="125">10UF</text>
<text x="113.7" y="121.1">C301</text>
<text x="151.8" y="123.7">0.1UF</text>
<text x="174.7" y="123.7">0.1UF</text>
<text x="267.4" y="123.7">0.1UF</text>
<text x="299.2" y="123.7">1UF</text>
<text x="320.7" y="123.7">0.01UF</text>
<text x="348.7" y="123.7">0.01UF</text>
<text x="375.4" y="123.7">1UF</text>
<text x="73.6" y="160.5">R301</text>
<text x="183.6" y="161.8">R304</text>
<text x="74.6" y="164.3">10</text>
<text x="182.3" y="166.9">10K</text>
<text x="510" y="164.3">R306</text>
<text x="97.2" y="172">ADP2164ACPZ</text>
<text x="132.6" y="173.2">12</text>
<text x="142.8" y="173.2">13</text>
<text x="160.7" y="171.9">U301</text>
<text x="464.3" y="173.2">U302</text>
<text x="511.3" y="169.4">10K</text>
<text x="454.1" y="179.6">ADP1755ACPZ</text>
<text x="117.4" y="180.8">14</text>
<text x="117.4" y="185.9">15</text>
<text x="164.5" y="185.9">9</text>
<text x="164.5" y="180.8">16</text>
<text x="271.8" y="184.6">E301</text>
<text x="445.9" y="185.9">2</text>
<text x="445.9" y="180.8">1</text>
<text x="490.9" y="185.9">5</text>
<text x="119.5" y="191">3</text>
<text x="164.5" y="191">10</text>
<text x="187.2" y="187.2">L301</text>
<text x="269.1" y="191">1</text>
<text x="282.4" y="191">2</text>
<text x="445.9" y="191">3</text>
<text x="490.9" y="191">10</text>
<text x="119.5" y="196.1">4</text>
<text x="164.5" y="196.1">11</text>
<text x="185.7" y="197.4">2.2UH</text>
<text x="443.8" y="196.1">15</text>
<text x="490.9" y="196.1">11</text>
<text x="119.5" y="201.2">1</text>
<text x="220.2" y="203.7">C306</text>
<text x="245.6" y="203.7">C307</text>
<text x="256.8" y="202.4">42OHM AT 100MEGHZ</text>
<text x="328.1" y="203.7">C316</text>
<text x="351" y="203.7">C317</text>
<text x="387.8" y="202.4">C318</text>
<text x="443.8" y="201.2">16</text>
<text x="490.9" y="201.2">12</text>
<text x="119.5" y="206.2">2</text>
<text x="195.5" y="208">47UF</text>
<text x="198.1" y="204.2">C305</text>
<text x="217.8" y="208.8">0.1UF</text>
<text x="243.2" y="208.8">0.1UF</text>
<text x="284.4" y="208">47UF</text>
<text x="287" y="204.2">C308</text>
<text x="303.5" y="208">47UF</text>
<text x="306" y="204.2">C309</text>
<text x="325.8" y="207.5">0.1UF</text>
<text x="348.7" y="207.5">0.1UF</text>
<text x="385.5" y="207.5">0.1UF</text>
<text x="445.9" y="206.2">4</text>
<text x="490.9" y="206.2">13</text>
<text x="89.6" y="213.9">C304</text>
<text x="445.9" y="211.3">7</text>
<text x="490.9" y="211.3">14</text>
<text x="659.1" y="210.1">R307</text>
<text x="89.6" y="218.9">1UF</text>
<text x="124.6" y="218.9">5</text>
<text x="134.7" y="218.9">6 7 8</text>
<text x="149.3" y="218.9">PAD</text>
<text x="445.9" y="216.4">9</text>
<text x="662.5" y="217.7">0</text>
<text x="774.2" y="220.2">C320</text>
<text x="807.2" y="220.2">C321</text>
<text x="414.5" y="225.3">C311</text>
<text x="502.4" y="224">C312</text>
<text x="522.7" y="224">C313</text>
<text x="547.8" y="224">C314</text>
<text x="572" y="224">C315</text>
<text x="596.1" y="224">C338</text>
<text x="620.2" y="224">C339</text>
<text x="774.2" y="225.3">1UF</text>
<text x="807.2" y="225.3">0.01UF</text>
<text x="409.9" y="230.4">0.01UF</text>
<text x="456.5" y="229.1">8 PAD</text>
<text x="476.9" y="229.1">6</text>
<text x="502.4" y="229.1">10UF</text>
<text x="522.7" y="229.1">10UF</text>
<text x="545.5" y="229.1">0.1UF</text>
<text x="569.6" y="229.1">0.1UF</text>
<text x="593.8" y="229.1">0.1UF</text>
<text x="617.9" y="229.1">0.1UF</text>
<text x="93.9" y="245.6">R302</text>
<text x="123.1" y="245.6">R303</text>
<text x="95.1" y="249.4">10K</text>
<text x="124.3" y="249.4">20K</text>
<text x="466.1" y="250.7">R305</text>
<text x="467.2" y="258.3">16K</text>
<text x="645.9" y="263.4">0.01UF</text>
<text x="645.9" y="258.3">C322</text>
<text x="676.4" y="263.4">1UF</text>
<text x="676.4" y="258.3">C323</text>
<text x="774.2" y="263.4">1UF</text>
<text x="774.2" y="258.3">C328</text>
<text x="807.2" y="263.4">0.01UF</text>
<text x="807.2" y="258.3">C329</text>
<text x="429.2" y="269.7">R312</text>
<text x="430.4" y="273.6">10K</text>
<text x="644.6" y="299">C326</text>
<text x="644.6" y="304">0.01UF</text>
<text x="676.4" y="305.3">1UF</text>
<text x="676.4" y="300.2">C327</text>
<text x="512.5" y="316.7">R310</text>
<text x="511.3" y="321.8">10K</text>
<text x="487.1" y="324.4">U303</text>
<text x="445.9" y="333.2">1</text>
<text x="454.1" y="332">ADP1755ACPZ</text>
<text x="445.9" y="338.3">2</text>
<text x="490.9" y="338.3">5</text>
<text x="445.9" y="343.4">3</text>
<text x="490.9" y="343.4">10</text>
<text x="443.8" y="348.5">15</text>
<text x="443.8" y="353.6">16</text>
<text x="490.9" y="348.5">11</text>
<text x="490.9" y="353.6">12</text>
<text x="112.5" y="357.4">P301</text>
<text x="385.5" y="359.9">0.1UF</text>
<text x="387.8" y="354.8">C310</text>
<text x="445.9" y="358.6">4</text>
<text x="490.9" y="358.6">13</text>
<text x="115.2" y="363.7">1</text>
<text x="445.9" y="363.7">7</text>
<text x="490.9" y="363.7">14</text>
<text x="660.4" y="362.5">R311</text>
<text x="115.2" y="368.8">2</text>
<text x="445.9" y="368.8">9</text>
<text x="663.8" y="370.1">0</text>
<text x="115.2" y="373.9">3</text>
<text x="414.5" y="377.7">C340</text>
<text x="503.6" y="377.7">C341</text>
<text x="525.2" y="377.7">C342</text>
<text x="547.8" y="376.4">C343</text>
<text x="572" y="376.4">C344</text>
<text x="597.4" y="376.4">C345</text>
<text x="621.5" y="376.4">C346</text>
<text x="774.2" y="375.2">C332</text>
<text x="805.9" y="375.2">C333</text>
<text x="409.9" y="382.8">0.01UF</text>
<text x="456.5" y="381.5">8 PAD</text>
<text x="476.9" y="381.5">6</text>
<text x="502.4" y="381.5">10UF</text>
<text x="522.7" y="381.5">10UF</text>
<text x="545.5" y="381.5">0.1UF</text>
<text x="569.6" y="381.5">0.1UF</text>
<text x="595.1" y="381.5">0.1UF</text>
<text x="619.2" y="381.5">0.1UF</text>
<text x="774.2" y="380.2">1UF</text>
<text x="805.9" y="380.2">0.01UF</text>
<text x="466.1" y="403.1">R309</text>
<text x="467.2" y="410.7">16K</text>
<text x="644.6" y="418.3">C334</text>
<text x="677.6" y="418.3">C335</text>
<text x="774.2" y="417.1">C336</text>
<text x="805.9" y="418.3">C337</text>
<text x="429.2" y="422.1">R308</text>
<text x="430.4" y="426">10K</text>
<text x="644.6" y="423.4">0.01UF</text>
<text x="677.6" y="423.4">1UF</text>
<text x="774.2" y="422.1">1UF</text>
<text x="805.9" y="423.4">0.01UF</text>
<text x="375.4" y="437.6" transform="rotate(-90 375.4 437.6)">2</text>
<text x="369" y="448.2" transform="rotate(-90 369 448.2)">E303</text>
<text x="386.8" y="449.5" transform="rotate(-90 386.8 449.5)">75OHM</text>
<text x="375.4" y="450.9" transform="rotate(-90 375.4 450.9)">1</text>
<text x="644.6" y="459">C330</text>
<text x="677.6" y="459">C331</text>
<text x="775.4" y="459">C324</text>
<text x="808.5" y="459">C325</text>
<text x="343" y="466.6">E312</text>
<text x="644.6" y="464.1">0.01UF</text>
<text x="677.6" y="464.1">1UF</text>
<text x="775.4" y="464.1">1UF</text>
<text x="808.4" y="464.1">0.01UF</text>
<text x="340.2" y="472.9">1</text>
<text x="353.5" y="472.9">2</text>
<text x="290.3" y="485.6">C362</text>
<text x="312.9" y="484.4">C347</text>
<text x="341.7" y="484.4">75OHM</text>
<text x="404.6" y="485.6">C363</text>
<text x="429.7" y="484.4">C348</text>
<text x="488.4" y="484.4">C354</text>
<text x="512.5" y="484.4">C355</text>
<text x="544.3" y="485.7">C356</text>
<text x="289" y="489.5">10UF</text>
<text x="310.6" y="489.5">0.1UF</text>
<text x="403.3" y="489.5">10UF</text>
<text x="427.4" y="489.5">0.1UF</text>
<text x="488.4" y="489.5">1UF</text>
<text x="506.2" y="489.5">0.01UF</text>
<text x="537.9" y="489.5">0.01UF</text>
<text x="567.1" y="486.9">C357</text>
<text x="568.4" y="490.7">1UF</text>
</g>
<g font-size="3.6">
<text x="44.7" y="102.9">3P3V</text>
<text x="272" y="107.9">VDDA_GPO</text>
<text x="490.4" y="144.8">VDD_INTERFACE</text>
<text x="181.8" y="181.6">PG_1P8V</text>
<text x="98" y="186.7">PG_FMC</text>
<text x="508.2" y="186.7">PG_1P3_A</text>
<text x="419.3" y="207">PG_1P8V</text>
<text x="494.2" y="298.4">VDD_INTERFACE</text>
<text x="509.5" y="339.1">PG_1P3_B</text>
<text x="112.5" y="352.3">DNI</text>
<text x="420.6" y="359.4">PG_1P8V</text>
<text x="86.6" y="361.9">3P3V</text>
<text x="688.5" y="364.5">1P3_SUPPLY_B</text>
<text x="86.6" y="372.1">12V</text>
<text x="391.9" y="447.5" transform="rotate(-90 391.9 447.5)">DNI</text>
<text x="299.9" y="452.1">VADJ</text>
</g>
<g font-size="3.5">
<text x="139.9" y="178.6">PVIN</text>
<text x="123.9" y="183.4">VIN</text>
<text x="150.5" y="183.4">PGOOD</text>
<text x="123.9" y="188.5">EN</text>
<text x="363.4" y="190.5">1P8V</text>
<text x="483.4" y="188.2">PG</text>
<text x="123.9" y="193.5">TRK</text>
<text x="155.8" y="193.5">SW</text>
<text x="450.8" y="193.3">VIN</text>
<text x="123.9" y="198.6">FB</text>
<text x="124.4" y="203.7">SYNC</text>
<text x="479.3" y="203.5">VOUT</text>
<text x="124.4" y="208.8">RT</text>
<text x="450.8" y="208.5">EN</text>
<text x="125" y="213.9">GND</text>
<text x="138.7" y="212.9">PGND</text>
<text x="155.3" y="213.9">PAD</text>
<text x="450.8" y="213.6">SS</text>
<text x="681.8" y="212.1">1P3_SUPPLY_A</text>
<text x="747" y="210.8">VDDA_TX_LO</text>
<text x="450.8" y="218.7">ADJ</text>
<text x="457" y="224.3">NC</text>
<text x="466.4" y="224.3">PAD</text>
<text x="476.1" y="224.3">GND</text>
<text x="682.2" y="246.4">VDDA_RX_LO</text>
<text x="747" y="246.4">VDDA_RX_SYNTH</text>
<text x="675.2" y="287">VDDA_TX_SYNTH</text>
<text x="483.4" y="340.6">PG</text>
<text x="450.8" y="345.7">VIN</text>
<text x="479.3" y="355.9">VOUT</text>
<text x="450.8" y="360.9">EN</text>
<text x="750.2" y="363.2">VDDA_BB</text>
<text x="450.8" y="371.1">ADJ</text>
<text x="450.8" y="366">SS</text>
<text x="457" y="376.7">NC</text>
<text x="466.4" y="376.7">PAD</text>
<text x="476.1" y="376.7">GND</text>
<text x="682.9" y="405.1">1P3_TX1A</text>
<text x="748.9" y="405.1">1P3_TX2A</text>
<text x="684.7" y="444.5">VDDD_DIG</text>
<text x="749.5" y="447">VDDA_RX_TX</text>
<text x="464.6" y="472.2">VDD_INTERFACE</text>
</g>
</svg>
